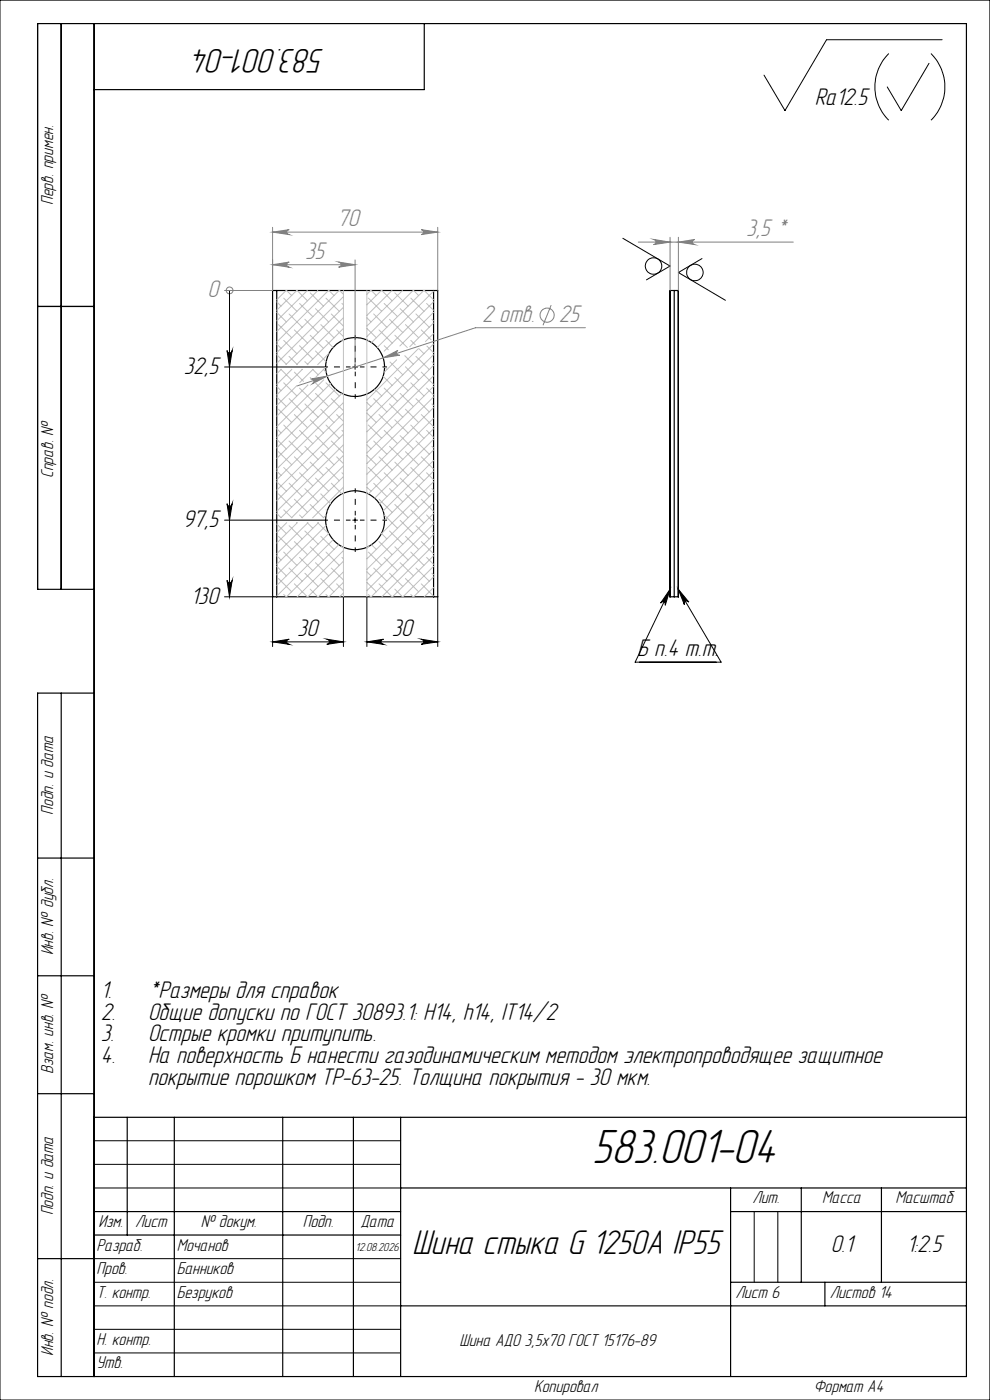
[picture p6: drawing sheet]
<svg xmlns="http://www.w3.org/2000/svg" width="210mm" height="297mm" viewBox="0 0 210 297" stroke-linecap="round" stroke-linejoin="round" font-family="sans-serif">
<g fill="none" stroke="#000" stroke-width=".25">
<path d="M13 5v120M20 5v287M90 5v14h-70M8 65h12M58.7 61.6h-.9v65h.9M58.7 61.6v65M58.7 61.6h33.3M92 61.6h.9v65h-.9M92 61.6v65M142.1 61.6h.1M142.1 61.6v65M142.1 61.6h.9"/>
<path d="M143 61.6h.9M143 61.6v65M143.9 61.6v65M20 125h-12v-120h197v287h-197v-145h12M58.7 126.6h33.3M142.1 126.6h.1M142.1 126.6h.9M143 126.6h.9M13 147v145M8 182h12M8 207h12M8 232h12"/>
<path d="M20 237h185M27 237v25M37 237v55M60 237v55M75 237v55M85 237v55M20 257h65M85 252h120M155 252v40M155 257h50M170 252v20M187 252v20"/>
<path d="M8 267h12M20 262h65M85 277h120M155 272h50M175 272v5"/>
<circle cx="75.3" cy="77.9" r="6.3"/>
<circle cx="75.3" cy="110.4" r="6.3"/>
</g>
<g fill="none" stroke="#808080" stroke-width=".21">
<path d="M57.8 49.2l3.5-.5a.53 .53 0 0 0-.5 .5 .53 .53 0 0 0 .5 .6zM57.8 56.2l3.5-.6a.55 .55 0 0 0-.5 .5 .55 .55 0 0 0 .5 .6zM57.8 48.2v13.4M57.8 49.2h35.1M57.8 56.2h17.5M71.8 55.6l3.5 .6-3.5 .5a.55 .55 0 0 0 .6-.6 .55 .55 0 0 0-.6-.5zM75.3 55.1v22.8M89.3 48.7l3.6 .5-3.6 .6a.53 .53 0 0 0 .6-.6 .53 .53 0 0 0-.6-.5zM92.9 48.2v13.4M135.4 51.4h32.9M138.6 50.8l3.5 .6-3.5 .5a.55 .55 0 0 0 .5-.6 .55 .55 0 0 0-.5-.5zM142.1 50.3v11.3"/>
<path d="M143.9 51.4l3.5-.6a.55 .55 0 0 0-.5 .5 .55 .55 0 0 0 .5 .6zM143.9 50.3v11.3M47.6 61.6h10.2M48.7 61.6h.1M81.3 75.9l3.1-1.6a.54 .54 0 0 0-.3 .7 .54 .54 0 0 0 .7 .3zM116.9 64.7l-1.7 4.3M124.2 69.5h-23.3l-37.9 12.4M65.9 80.4l3.5-.6-3.1 1.6a.54 .54 0 0 0 .2-.7 .54 .54 0 0 0-.6-.3z"/>
<circle cx="48.7" cy="61.6" r=".73"/>
<circle cx="116.1" cy="66.9" r="1.48"/>
</g>
<g fill="none" stroke="#000" stroke-width=".21">
<path d="M0 0h210v297h-210zM188.5 11.4a10 10 0 0 0 0 14.1M197.1 13.4l-5.9 10.1-3-5.1M197.5 11.4a10 10 0 0 1 0 14.1M199.8 8.4h-24.5l-8.8 15.1-4.4-7.6M132.1 50.5l10 5.9-5 3M148.9 54.9l-5 2.9 10 5.9M47.6 77.9h21M48.2 74.4a.55 .55 0 0 0 .5 .5 .55 .55 0 0 0 .5-.5l-.5 3.5zM48.7 61.6v65M74.8 77.9h1M75.3 77.4v.9"/>
<path d="M47.6 110.3h21M48.2 106.9a.55 .55 0 0 0 .5 .5 .55 .55 0 0 0 .5-.5l-.5 3.4zM74.8 110.3h1M75.3 109.9v1M47.6 126.6h10.2v10.6M48.2 123.1a.55 .55 0 0 0 .5 .5 .55 .55 0 0 0 .5-.5l-.5 3.5zM57.8 136.2l3.5-.6a.55 .55 0 0 0-.5 .6 .55 .55 0 0 0 .5 .5zM57.8 136.2h15M69.3 135.6l3.5 .6-3.5 .5a.55 .55 0 0 0 .6-.5 .55 .55 0 0 0-.6-.6zM72.8 126.6v10.6M77.8 136.2l3.6-.6a.55 .55 0 0 0-.6 .6 .55 .55 0 0 0 .6 .5zM77.8 136.2h15.1"/>
<path d="M77.8 126.6v10.6M89.3 135.6l3.6 .6-3.6 .5a.55 .55 0 0 0 .6-.5 .55 .55 0 0 0-.6-.6zM92.9 126.6v10.6M142.1 125l-1 3.4a.55 .55 0 0 0-.3-.7 .55 .55 0 0 0-.7 .2zM143.9 125l2.2 2.7a.55 .55 0 0 0-.7-.1 .55 .55 0 0 0-.2 .7zM143.9 125l9.1 15.5h-18.3l7.4-15.5M20 242h65M20 247h65M20 252h65M160 257v15M165 257v15M20 267h65"/>
<path d="M20 272h65M20 277h65M20 282h65M20 287h65"/>
<circle cx="138.6" cy="56.4" r="1.76"/>
<circle cx="147.4" cy="57.8" r="1.75"/>
</g>
<path d="M74.4 77.8h-5.8M75.4 76.8v-5.7M75.4 78.8v5.8M76.4 77.8h5.7M74.4 110.3h-5.8M75.4 109.3v-5.7M75.4 111.3v5.8M76.4 110.3h5.7" fill="none" stroke="#000" stroke-width=".21" stroke-dasharray="15.2 1.3 1.3 1.3" stroke-dashoffset="14.3" stroke-linecap="butt"/>
<g fill="none" stroke="#c0c0c0" stroke-width=".21">
<path d="M58.7 75.2l2 2.1M58.7 73l.9 .9M58.7 66.2l2 2.1M58.7 64l.9 .9M59.1 68.9l2.8 2.7M59.6 78.3l2.3 2.3M59.7 78.3l-1 1M60.2 72.2l2.8 2.8M60.2 63.2l2.8 2.8M60.7 61.6l-2 2M60.8 61.6l1.1 1.1M61.3 75.6l1.8 1.8"/>
<path d="M61.3 66.6l2.8 2.8M61.9 78.3l-3.2 3.3M62.4 70l2.8 2.8M62.4 78.9l2 2M62.9 61.6l-4.2 4.2M63 61.6l2.2 2.2M63.5 73.3l2.9 2.9M63.5 64.4l2.9 2.8M64.1 78.3v.1M64.1 78.3l-5.4 5.5M64.7 67.7l2.8 2.9M64.7 76.7l.6 .7"/>
<path d="M65.2 61.6l-6.5 6.5M65.8 71.1l2.8 2.8M65.8 62.1l2.8 2.8M66.3 78.3l1.2 1.2M66.4 78.3l-2.8 2.9M66.9 74.5l2.3 2.2M66.9 65.5l2.8 2.8M67.4 61.6l-8.7 8.7M68.1 68.9l2.7 2.7M68.6 78.3l.6 .7M69.1 77.9l-2.2 2.2M69.1 72.2l1.6 1.5"/>
<path d="M69.1 63.2l2.9 2.8M69.4 79.8h.1M69.7 61.6l-11 11M69.8 61.6l1 1.1M69.8 74.9l-2.4 2.5M70.3 66.6l2.5 2.6M71.4 70l1.4 1.4M71.9 61.6l-13.2 13.2M72 61.6l.8 .8M72.5 64.4l.3 .3M72.8 61.6v65M72.8 62.9l-14.1 14.2"/>
<path d="M72.8 65.2l-12.2 12.2M72.8 67.4l-9.9 10M72.8 69.7l-7.6 7.7M72.8 71.9l-.4 .5M77.8 61.6v65M77.8 67.4l.9 .9M77.8 69.7l2 1.9M78.1 72.2l.1 .2M78.1 63.2l2.9 2.8M78.6 61.6l-.8 .8M78.7 61.6l1.1 1.1M79.3 66.6l2.8 2.8"/>
<path d="M80.4 70l2.8 2.8M80.9 61.6l-3.1 3.1M81 61.6l2.2 2.2M81.3 79.8l1.9 2M81.5 73.3l.9 .9M81.5 64.4l2.8 2.8M81.6 77.9l.5 .5M82.6 67.7l2.8 2.9M82.7 76.8l2.7 2.7M83.1 61.6l-5.3 5.3M83.7 71.1l2.7 2.6M83.7 62.1l2.9 2.8"/>
<path d="M84.1 76.3l-2.6 2.7M84.9 65.5l2.8 2.8M85.4 61.6l-7.6 7.6M85.9 75.5l1.8 1.8M86 77.8l2.8 2.8M86 68.9l2.8 2.7M87.1 72.2l1 1M87.1 63.2l2.8 2.8M87.6 61.6l-9.8 9.8M87.7 61.6l1.1 1.1M88.2 75.6l2.9 2.8M88.2 66.6l2.9 2.8"/>
<path d="M88.7 74l-10.9 10.9M88.9 74l1 1M89.4 78.9l2.6 2.7M89.4 70l2 2.1M89.9 61.6l-11.1 11.1M90 61.6l2 2M90.5 64.4l1.5 1.4M90.6 73.4l1.4 1.4M91.6 76.7l.4 .4M91.6 67.7l.4 .4M92 61.8l-12 11.9M92 64l-10.5 10.5"/>
<path d="M92 66.2l-7.2 7.2M92 68.5l-5.1 5.1M92 75.2l-14.2 14.2M92 77.5l-14.2 14.1M92 79.7l-14.2 14.2M92 70.8l-1.8 1.7M92 73l-14.2 14.1M58.7 99.9l.9 1M58.7 93.2l2 2M58.7 90.9l.9 1M58.7 84.2l2 2.1M58.7 82l.9 .9"/>
<path d="M59.1 95.8l2.8 2.8M59.1 86.8l2.8 2.8M60.2 99.2l2.8 2.8M60.2 90.2l2.8 2.8M60.2 81.2l2.8 2.8M61.3 93.6l2.8 2.7M61.3 84.6l2.8 2.8M62.4 96.9l2.8 2.8M62.4 87.9l2.8 2.8M63 81.8l-4.3 4.2M63.5 91.3l2.9 2.8M63.5 82.3l2.9 2.8"/>
<path d="M64.7 94.7l2.8 2.8M64.7 85.7l2.8 2.8M65.2 81.7v.1M65.3 81.7l-6.6 6.6M65.8 98l2.8 2.9M65.8 89.1l2.8 2.8M65.8 80.1l.3 .3M66.9 81.2l1.7 1.7M66.9 92.4l2.8 2.8M66.9 83.5l2.8 2.8M68.1 95.8l2.7 2.8M68.1 86.8l2.7 2.8"/>
<path d="M68.7 80.6l-10 9.9M69.1 99.2l2.9 2.8M69.1 90.2l2.9 2.8M69.1 81.2l2.9 2.8M70.1 81.3l-11.4 11.5M70.3 93.6l2.5 2.5M70.3 84.6l2.5 2.5M71.2 82.5l-12.5 12.5M71.4 96.9l1.4 1.5M71.4 87.9l1.4 1.5M72.5 83.5l-13.8 13.8M72.5 91.3l.3 .3"/>
<path d="M72.8 85.4l-14.1 14.1M72.8 87.6l-14.1 14.2M72.8 89.9l-14.1 14.1M72.8 92.1l-14.1 14.2M72.8 94.4l-14.1 14.1M72.8 96.6l-13.2 13.3-.9-1M72.8 98.8l-11 11.1M77.8 96.6l2 2M77.8 94.4l.9 .8M77.8 87.6l2 2M77.8 85.4l.9 .9M78.1 99.2l2.9 2.8"/>
<path d="M78.1 90.2l2.9 2.8M79.3 93.6l2.8 2.7M79.3 84.6l2.8 2.8M79.5 82.5l1.5 1.5M80.4 96.9l2.8 2.8M80.4 87.9l2.8 2.8M81.5 91.3l2.8 2.8M81.5 82.3l2.8 2.8M82.6 85.7l2.8 2.8M82.6 94.7l2.8 2.8M83.7 80.1l2.9 2.8M83.7 98l2.9 2.9"/>
<path d="M83.7 89.1l2.9 2.8M84.9 92.4l2.8 2.8M84.9 83.5l2.8 2.8M86 95.8l2.8 2.8M86 86.8l2.8 2.8M87.1 99.2l2.8 2.8M87.1 90.2l2.8 2.8M87.1 81.2l2.8 2.8M88.2 84.6l2.9 2.8M88.2 93.6l2.9 2.7M89.4 96.9l2.6 2.6M89.4 87.9l2.6 2.6"/>
<path d="M90.5 91.3l1.5 1.5M90.5 82.3l1.5 1.5M91.6 94.7l.4 .3M91.6 85.7l.4 .3M92 86.5l-14.2 14.1M92 88.7l-14.2 14.1M92 90.9l-13.9 13.9M92 93.2l-12.5 12.5M92 95.5l-11.5 11.4M92 97.7l-10.7 10.7M92 99.9l-10.4 10.4M92 82l-14.2 14.1"/>
<path d="M92 84.2l-14.2 14.2M58.7 117.9l.9 .9M58.7 111.2l2 2M58.7 102.2l2 2M59.1 113.8l2.8 2.8M59.1 104.8l2.8 2.8M60.2 117.1l2.8 2.8M60.2 108.2l1.7 1.7M60.8 110.9l-2.1 2.1M61.3 111.5l2.8 2.8M61.3 102.5l2.8 2.8M62.4 114.9l2.8 2.8"/>
<path d="M62.4 105.9l2.8 2.8M62.9 110.9h.1M63.1 110.9l-4.4 4.3M63.5 118.2l2.9 2.9M63.5 109.3l.6 .6M63.5 100.3l2.9 2.8M64.7 112.6l2.8 2.8M64.7 103.6l2.8 2.9M65.2 110.9l1.2 1.2M65.3 110.9l-6.6 6.6M65.8 116l2.8 2.8M65.8 107l2.8 2.8"/>
<path d="M66.9 119.4l2.8 2.8M66.9 101.4l2.8 2.8M67.4 110.9l2.3 2.3M67.6 110.9l-8.9 8.8M68.1 113.8l2.7 2.8M68.1 104.8l2 2.1M69.1 117.1l2.9 2.8M69.1 108.2l.3 .2M69.2 109.3l-.6 .6M69.2 111.5l-10.5 10.5M69.7 113.2l-11 11M70.3 102.5l2.2 2.3"/>
<path d="M70.7 114.5l-12 12M71.9 115.6l-11.1 11M72.4 115.9l.4 .4M72.5 118.2l.3 .4M72.5 100.3l.3 .3M72.8 101.1l-8.7 8.8M72.8 103.4l-6.5 6.5M72.8 116.8l-9.8 9.8M72.8 119.1l-7.5 7.5M77.8 103.4l.9 .8M78.1 117.1l2.9 2.8M78.2 115.9l-.4 .4"/>
<path d="M78.8 115.6l1 1M79.3 102.5l2.8 2.8M80.4 114.9l2.8 2.8M80.4 105.9l2.8 2.8M80.9 113.2l1.2 1.1M81.5 118.2l2.8 2.9M81.5 109.3l2.8 2.8M81.5 100.3l2.8 2.8M82.6 112.6l2.8 2.8M82.6 103.6l2.8 2.9M83.7 116l2.9 2.8M83.7 107l2.9 2.8"/>
<path d="M84.9 119.4l2.8 2.8M84.9 110.4l2.8 2.8M84.9 101.4l2.8 2.8M86 113.8l2.8 2.8M86 104.8l2.8 2.8M87.1 117.1l2.8 2.8M87.1 108.2l2.8 2.7M88.2 111.5l2.9 2.8M88.2 102.5l2.9 2.8M89.4 114.9l2.6 2.6M89.4 105.9l2.6 2.6M90.5 118.2l1.5 1.5"/>
<path d="M90.5 109.3l1.5 1.4M90.5 100.3l1.5 1.5M91.6 112.6l.4 .4M91.6 103.6l.4 .4M92 102.2l-11.1 11.1M92 104.4l-14.2 14.2M92 106.7l-14.2 14.1M92 108.9l-14.2 14.1M92 111.2l-14.2 14.1M92 113.4l-13.3 13.2M92 115.6l-11 11M92 117.9l-8.7 8.7"/>
<path d="M58.7 120.2l2 2M59.1 122.7l2.8 2.9M60.2 126.1l.5 .5M61.3 120.5l2.8 2.8M62.4 123.9l2.8 2.7M64.7 121.6l2.8 2.8M65.8 125l1.6 1.6M68.1 122.7l2.7 2.9M69.1 126.1l.6 .5M70.3 120.5l2.5 2.5M71.4 123.9l1.4 1.4M72.8 121.3l-5.3 5.3"/>
<path d="M72.8 123.5l-3 3.1M72.8 125.8l-.8 .8M77.8 123.5l2 2.1M77.8 121.3l.9 .9M78.1 126.1l.5 .5M79.3 120.5l2.8 2.8M80.4 123.9l2.7 2.7M82.6 121.6l2.8 2.8M83.7 125l1.7 1.6M86 122.7l2.8 2.9M87.1 126.1l.5 .5M88.2 120.5l2.9 2.8"/>
<path d="M89.4 123.9l2.6 2.6M91.6 121.6l.4 .4M92 120.2l-6.5 6.4M92 122.4l-4.3 4.2M92 124.6l-2 2"/>
</g>
<path d="M142.1 125l-1 3.4a.55 .55 0 0 0-.3-.7 .55 .55 0 0 0-.7 .2zM143.9 125l2.2 2.7a.55 .55 0 0 0-.7-.1 .55 .55 0 0 0-.2 .7z" fill="#000"/>
<path d="M57.8 49.2l3.5-.5a.53 .53 0 0 0-.5 .5 .53 .53 0 0 0 .5 .6zM89.3 48.7l3.6 .5-3.6 .6a.53 .53 0 0 0 .6-.6 .53 .53 0 0 0-.6-.5zM57.8 56.2l3.5-.6a.55 .55 0 0 0-.5 .5 .55 .55 0 0 0 .5 .6zM71.8 55.6l3.5 .6-3.5 .5a.55 .55 0 0 0 .6-.6 .55 .55 0 0 0-.6-.5zM65.9 80.4a.54 .54 0 0 1 .7 .3 .54 .54 0 0 1-.3 .7l3.1-1.6zM81.3 75.9l3.5-.6a.54 .54 0 0 1-.7-.3 .54 .54 0 0 1 .3-.7zM138.6 50.8l3.5 .6-3.5 .5a.55 .55 0 0 0 .5-.6 .55 .55 0 0 0-.5-.5zM143.9 51.4l3.5-.6a.55 .55 0 0 0-.5 .5 .55 .55 0 0 0 .5 .6z" fill="#808080"/>
<g fill="#000">
<path d="M57.8 136.2l3.5-.6a.55 .55 0 0 0-.5 .6 .55 .55 0 0 0 .5 .5zM69.3 135.6l3.5 .6-3.5 .5a.55 .55 0 0 0 .6-.5 .55 .55 0 0 0-.6-.6zM48.2 74.4a.55 .55 0 0 0 .5 .5 .55 .55 0 0 0 .5-.5l-.5 3.5zM48.2 106.9a.55 .55 0 0 0 .5 .5 .55 .55 0 0 0 .5-.5l-.5 3.4zM48.2 123.1a.55 .55 0 0 0 .5 .5 .55 .55 0 0 0 .5-.5l-.5 3.5z"/>
<path d="M77.8 136.2l3.6-.6a.55 .55 0 0 0-.6 .6 .55 .55 0 0 0 .6 .5zM89.3 135.6l3.6 .6-3.6 .5a.55 .55 0 0 0 .6-.5 .55 .55 0 0 0-.6-.6z"/>
</g>
<text font-size="10.5" x="125.6" y="246.7">583.001-04</text>
<g font-size="7.5">
<text x="68.8" y="10.5" transform="rotate(-180 68.8 10.5)">583.001-04</text>
<text x="87.4" y="266.1">Шина стыка G 1250А IP55</text>
</g>
<g font-size="5.3">
<text x="172.8" y="22.2">Ra12.5</text>
<text x="39" y="79.3">32,5</text>
<text x="38.8" y="111.8">97,5</text>
<text x="40.5" y="128">130</text>
<text x="63" y="134.9">30</text>
<text x="83.1" y="134.9">30</text>
<text x="135.2" y="139.2">Б п.4 т.т.</text>
<text x="21.4" y="211.7">1.</text>
<text x="31.4" y="211.7">*Размеры для справок</text>
<text x="21.4" y="220.9">3.</text>
<text x="21.4" y="216.3">2.</text>
<text x="31.4" y="220.9">Острые кромки притупить.</text>
<text x="31.4" y="216.3">Общие допуски по ГОСТ 30893.1: H14, h14, IT14/2</text>
<text x="21.4" y="225.5">4.</text>
<text x="31.4" y="225.5">На поверхность Б нанести газодинамическим методом электропроводящее защитное</text>
<text x="31.4" y="230.1">покрытие порошком ТР-63-25. Толщина покрытия - 30 мкм.</text>
<text x="176.2" y="265.6">0.1</text>
<text x="192.3" y="265.6">1:2.5</text>
</g>
<g font-size="5.3" fill="#808080">
<text x="71.5" y="48">70</text>
<text x="158.3" y="50.1">3,5 *</text>
<text x="64.7" y="54.9">35</text>
<text x="44" y="63">0</text>
<text x="102.3" y="68.3">2 отв.</text>
<text x="118.5" y="68.3">25</text>
</g>
<g font-size="3.8">
<text x="11.2" y="43.5" transform="rotate(-90 11.2 43.5)">Перв. примен.</text>
<text x="11.3" y="101.4" transform="rotate(-90 11.3 101.4)">Справ. №</text>
<text x="11.2" y="172.8" transform="rotate(-90 11.2 172.8)">Подп. и дата</text>
<text x="11.3" y="202.7" transform="rotate(-90 11.3 202.7)">Инв. № дубл.</text>
<text x="11.2" y="227.8" transform="rotate(-90 11.2 227.8)">Взам. инв. №</text>
<text x="11.2" y="257.8" transform="rotate(-90 11.2 257.8)">Подп. и дата</text>
<text x="159.6" y="255.2">Лит.</text>
<text x="174.4" y="255.2">Масса</text>
<text x="189.9" y="255.2">Масштаб</text>
<text x="20.9" y="260.3">Изм.</text>
<text x="28.7" y="260.3">Лист</text>
<text x="42.6" y="260.3">№ докум.</text>
<text x="64.2" y="260.3">Подп.</text>
<text x="76.5" y="260.3">Дата</text>
<text x="20.5" y="265.3">Разраб.</text>
<text x="37.5" y="265.4">Мочанов</text>
<text x="20.5" y="275.3">Т. контр.</text>
<text x="20.5" y="270.2">Пров.</text>
<text x="37.5" y="270.4">Банников</text>
<text x="37.5" y="275.4">Безруков</text>
<text x="156" y="275.3">Лист 6</text>
<text x="176" y="275.3">Листов 14</text>
<text x="11.3" y="287.7" transform="rotate(-90 11.3 287.7)">Инв. № подл.</text>
<text x="20.5" y="285.2">Н. контр.</text>
<text x="97.5" y="285.5">Шина АДО 3,5х70 ГОСТ 15176-89</text>
<text x="20.5" y="290.2">Утв.</text>
<text x="113.3" y="295.3">Копировал</text>
<text x="172.6" y="295.3">Формат А4</text>
</g>
<text font-size="2.6" x="75.4" y="265.4">12.08.2026</text>
</svg>
